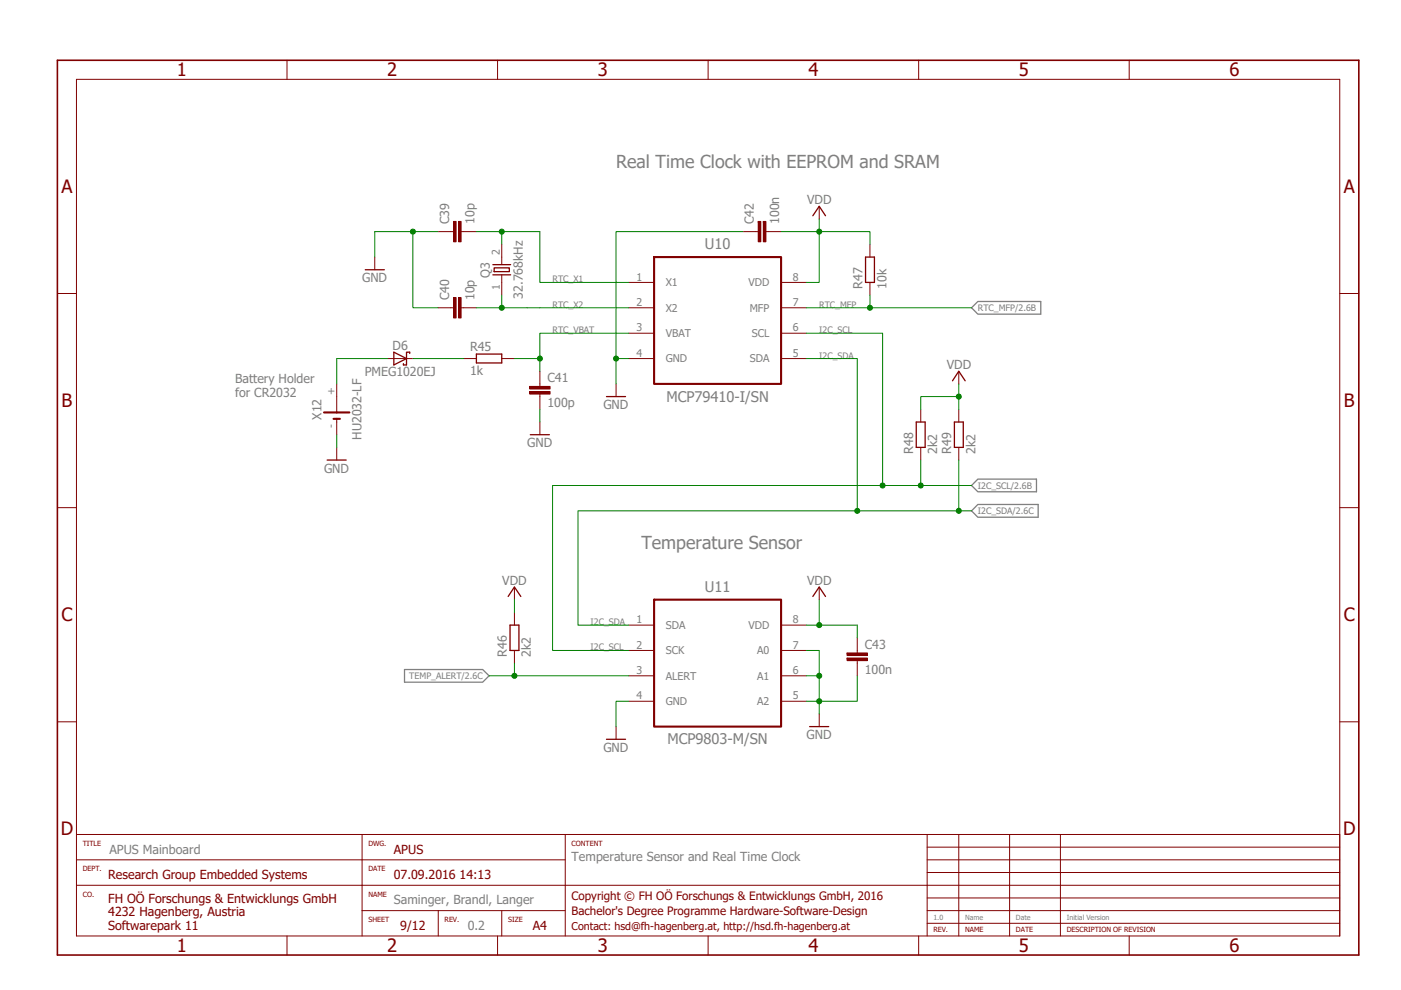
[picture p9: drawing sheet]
<svg xmlns="http://www.w3.org/2000/svg" width="297mm" height="210mm" viewBox="0 0 297 210" stroke-linecap="round" stroke-linejoin="round" font-family="sans-serif">
<path d="M11.6 12.5l276.8 190.6M288.4 12.5l-276.8 190.6" fill="none" stroke="#fff" stroke-width=".21"/>
<path d="M206 65.3l1.3-1.4h13.4v2.7h-13.4zM207.3 101.6h12.4v2.7h-12.4l-1.3-1.3zM207.3 107h12.8v2.7h-12.8l-1.3-1.3zM85.8 142h16.5l1.4 1.3-1.4 1.4h-16.5z" fill="none" stroke="#808080" stroke-width=".28"/>
<path d="M172.3 45.8l1.4-2 1.3 2M183.5 54.5h1.9v5.4h-1.9zM128.6 84.1h4M194.3 89.5h1.8v5.4h-1.8zM202.4 89.5h1.8v5.4h-1.8z" fill="none" stroke="#800000" stroke-width=".28"/>
<path d="M160.2 49.1h.6M162.4 49.1h.5M173.7 43.8v2.6M184.4 51.8v2.7M184.4 59.9v2.7M130.6 81.4v2.7M195.2 86.8v2.7M195.2 94.9v2.7M203.3 86.8v2.7M203.3 94.9v2.7" fill="none" stroke="#800000" stroke-width=".21"/>
<path d="M161.8 47h.6v4.3h-.6z" fill="#800000"/>
<path d="M161.8 47h.6v4.3h-.6zM161.8 47h.1" fill="none" stroke="#800000" stroke-width=".21"/>
<path d="M160.8 47h.5v4.3h-.5z" fill="#800000"/>
<path d="M95.6 49.1h.6M97.8 49.1h.5M157.5 49.1h2.7M160.8 47h.5v4.3h-.5zM160.8 47h.1M162.9 49.1h2.7" fill="none" stroke="#800000" stroke-width=".21"/>
<path d="M97.2 47h.6v4.3h-.6z" fill="#800000"/>
<path d="M97.2 47h.6v4.3h-.6zM97.2 47h.1" fill="none" stroke="#800000" stroke-width=".21"/>
<path d="M96.2 47h.5v4.3h-.5z" fill="#800000"/>
<path d="M92.9 49.1h2.7M96.2 47h.5v4.3h-.5zM96.2 47h.1M98.3 49.1h2.7M95.6 65.3h.6M97.8 65.3h.5" fill="none" stroke="#800000" stroke-width=".21"/>
<path d="M97.2 63.1h.6v4.3h-.6z" fill="#800000"/>
<path d="M97.2 63.1h.6v4.3h-.6zM97.2 63.1h.1" fill="none" stroke="#800000" stroke-width=".21"/>
<path d="M96.2 63.1h.5v4.3h-.5z" fill="#800000"/>
<g fill="none" stroke="#800000" stroke-width=".21">
<path d="M16.2 16.8h267.9v181.7h-267.9zM60.9 12.8v4M105.5 12.8v4M150.1 12.8v4M194.8 12.8v4M239.4 12.8v4M106.4 51.8v4.3M106.4 58.3v4.3M133.3 59.9h5.4M165.6 59.9h5.4M12.2 62.3h4M92.9 65.3h2.7"/>
<path d="M96.2 63.1h.5v4.3h-.5zM96.2 63.1h.1M98.3 65.3h2.7M133.3 65.3h5.4M133.3 70.7h5.4M133.3 76.1h5.4M165.6 65.3h5.4M165.6 70.7h5.4M165.6 76.1h5.4M203.3 78.7v2.7M284.1 62.3h4M12.2 107.7h4"/>
<path d="M284.1 107.7h4M109.1 124.5v2.7M109.1 129.9v2.7M109.1 138v2.7M133.3 132.6h5.4M133.3 138h5.4M165.6 132.6h5.4M165.6 138h5.4M173.7 124.5v2.7M181.8 138v.5M12.2 153.1h4M130.6 154.1v2.7"/>
<path d="M133.3 143.3h5.4M133.3 148.7h5.4M165.6 143.3h5.4M165.6 148.7h5.4M173.7 151.4v2.7M181.8 140.1v.6M284.1 153.1h4M16.2 177h180.4M76.8 177v21.5M119.8 177v21.5M196.6 179.7h87.5M203.3 177h80.8v21.5"/>
<path d="M203.3 177v21.5M203.3 177h-6.7v21.5M214.1 177v21.5M224.8 177v21.5M16.2 182.4h103.6M16.2 187.8h267.9M60.9 198.5v4.1M76.8 193.1h16.1M92.9 193.1h26.9M92.9 193.1v5.4M105.5 198.5v4.1M106.4 193.1v5.4"/>
<path d="M150.1 198.5v4.1M194.8 198.5v4.1M196.6 182.4h87.5M196.6 193.1h87.5M196.6 195.8h87.5M196.6 190.5h87.5M196.6 185.1h87.5M239.4 198.5v4.1"/>
</g>
<path d="M104.5 56.1h3.8M104.5 58.3h3.8M104.8 56.8h3.2v.8h-3.2zM201.9 80.8l1.4-2.1 1.3 2.1M107.7 126.5l1.4-2 1.3 2M108.1 132.6h1.9v5.4h-1.9zM172.3 126.5l1.4-2 1.3 2M128.6 156.8h4M171.7 154.1h4" fill="none" stroke="#800000" stroke-width=".28"/>
<path d="M138.7 54.5h26.9v26.9h-26.9zM138.7 127.2h26.9v26.9h-26.9z" fill="none" stroke="#800000" stroke-width=".44"/>
<path d="M12.2 12.8h275.9v189.8h-275.9z" fill="none" stroke="#800000" stroke-width=".34"/>
<path d="M179.6 139.6h4.3v.5h-4.3z" fill="#800000"/>
<path d="M179.6 139.6h4.3v.5h-4.3zM179.6 139.6h.1" fill="none" stroke="#800000" stroke-width=".21"/>
<path d="M179.6 138.5h4.3v.5h-4.3z" fill="#800000"/>
<path d="M114.5 81.4v.6M114.5 83.6v.5M179.6 138.5h4.3v.5h-4.3zM179.6 138.5h.1M181.8 135.3v2.7M181.8 140.7v2.6" fill="none" stroke="#800000" stroke-width=".21"/>
<path d="M112.3 83h4.3v.6h-4.3z" fill="#800000"/>
<path d="M112.3 83h4.3v.6h-4.3zM112.3 83h.1" fill="none" stroke="#800000" stroke-width=".21"/>
<path d="M112.3 82h4.3v.5h-4.3z" fill="#800000"/>
<path d="M79.5 54.5v2.7M82.2 76.1h5.3M98.3 76.1h2.7M106.4 76.1h2.7M114.5 78.7v2.7M71.4 81.4v6.1M71.4 88.8v3.4M71.4 94.9v2.7M112.3 82h4.3v.5h-4.3zM112.3 82h.1M114.5 84.1v2.7M114.5 89.5v2.7" fill="none" stroke="#800000" stroke-width=".21"/>
<path d="M77.4 57.2h4.1M83.5 74.7l2.7 1.4-2.7 1.3zM86.9 75v-.3h-.7v2.7h-.7v-.3M101 75.1h5.4v1.9h-5.4zM69.4 97.6h4M112.4 92.2h4.1" fill="none" stroke="#800000" stroke-width=".28"/>
<path d="M70.7 88.8h1.4M74.1 87.5h-5.4" fill="none" stroke="#800000" stroke-width=".44"/>
<path d="M133.3 76.1h-2.7v5.3" fill="none" stroke="#008000" stroke-width=".21"/>
<circle cx="130.6" cy="76.1" r=".53" fill="#008000"/>
<g fill="none" stroke="#008000" stroke-width=".21">
<path d="M157.5 49.1h-26.9v27M133.3 148.7h-2.7v5.4M171 148.7h2.7v2.7M171 143.3h2.7v5.4"/>
<circle cx="130.6" cy="76.1" r=".53"/>
</g>
<circle cx="173.7" cy="148.7" r=".53" fill="#008000"/>
<g fill="none" stroke="#008000" stroke-width=".21">
<path d="M171 138h2.7v5.3"/>
<circle cx="173.7" cy="148.7" r=".53"/>
</g>
<circle cx="173.7" cy="143.3" r=".53" fill="#008000"/>
<g fill="none" stroke="#008000" stroke-width=".21">
<path d="M87.5 49.1h-8v5.4M92.9 49.1h-5.4v16.2h5.4M181.8 143.3v5.4h-8.1"/>
<circle cx="173.7" cy="143.3" r=".53"/>
</g>
<circle cx="87.5" cy="49.1" r=".53" fill="#008000"/>
<g fill="none" stroke="#008000" stroke-width=".21">
<path d="M173.7 46.4v13.5h-2.7M173.7 49.1h10.7v2.7M71.4 92.2v2.7M114.5 86.8v2.7"/>
<circle cx="87.5" cy="49.1" r=".53"/>
</g>
<circle cx="173.7" cy="49.1" r=".53" fill="#008000"/>
<g fill="none" stroke="#008000" stroke-width=".21">
<path d="M165.6 49.1h8.1M203.3 84.1v2.7M203.3 81.4v2.7h-8.1v2.7"/>
<circle cx="173.7" cy="49.1" r=".53"/>
</g>
<circle cx="203.3" cy="84.1" r=".53" fill="#008000"/>
<g fill="none" stroke="#008000" stroke-width=".21">
<path d="M173.7 132.6h8.1M173.7 127.2v5.4h-2.7"/>
<circle cx="203.3" cy="84.1" r=".53"/>
</g>
<circle cx="173.7" cy="132.6" r=".53" fill="#008000"/>
<g fill="none" stroke="#008000" stroke-width=".21">
<path d="M184.4 62.6v2.7h-13.4M109.1 127.2v2.7M181.8 132.6v2.7"/>
<circle cx="173.7" cy="132.6" r=".53"/>
</g>
<circle cx="184.4" cy="65.3" r=".53" fill="#008000"/>
<g fill="none" stroke="#008000" stroke-width=".21">
<path d="M101 49.1h5.4M106.4 51.8v-2.7h8.1v10.8h18.8M184.4 65.3h21.6"/>
<circle cx="184.4" cy="65.3" r=".53"/>
</g>
<circle cx="106.4" cy="49.1" r=".53" fill="#008000"/>
<g fill="none" stroke="#008000" stroke-width=".21">
<path d="M101 65.3h5.4M106.4 62.6v2.7h26.9"/>
<circle cx="106.4" cy="49.1" r=".53"/>
</g>
<circle cx="106.4" cy="65.3" r=".53" fill="#008000"/>
<g fill="none" stroke="#008000" stroke-width=".21">
<path d="M171 70.7h16.1v32.3h18.9M195.2 97.6v5.4"/>
<circle cx="106.4" cy="65.3" r=".53"/>
</g>
<circle cx="195.2" cy="103" r=".53" fill="#008000"/>
<g fill="none" stroke="#008000" stroke-width=".21">
<path d="M187.1 103h-69.9v35h16.1"/>
<circle cx="195.2" cy="103" r=".53"/>
</g>
<circle cx="187.1" cy="103" r=".53" fill="#008000"/>
<g fill="none" stroke="#008000" stroke-width=".21">
<path d="M171 76.1h10.8v32.3h24.2M203.3 97.6v10.8"/>
<circle cx="187.1" cy="103" r=".53"/>
</g>
<circle cx="203.3" cy="108.4" r=".53" fill="#008000"/>
<g fill="none" stroke="#008000" stroke-width=".21">
<path d="M181.8 108.4h-59.3v24.2h10.8"/>
<circle cx="203.3" cy="108.4" r=".53"/>
</g>
<circle cx="181.8" cy="108.4" r=".53" fill="#008000"/>
<g fill="none" stroke="#008000" stroke-width=".21">
<path d="M103.7 143.3h29.6M109.1 140.7v2.6"/>
<circle cx="181.8" cy="108.4" r=".53"/>
</g>
<circle cx="109.1" cy="143.3" r=".53" fill="#008000"/>
<g fill="none" stroke="#008000" stroke-width=".21">
<path d="M114.5 76.1v2.6M133.3 70.7h-18.8v5.4h-5.4"/>
<circle cx="109.1" cy="143.3" r=".53"/>
</g>
<circle cx="114.5" cy="76.1" r=".53" fill="#008000"/>
<g fill="none" stroke="#008000" stroke-width=".21">
<path d="M82.2 76.1h-10.8v5.3M87.5 76.1h10.8"/>
<circle cx="114.5" cy="76.1" r=".53"/>
</g>
<g font-size="3.9" fill="#800000">
<text x="37.5" y="16.2">1</text>
<text x="82.1" y="16.2">2</text>
<text x="126.7" y="16.2">3</text>
<text x="171.4" y="16.2">4</text>
<text x="216" y="16.2">5</text>
<text x="260.7" y="16.2">6</text>
<text x="13" y="40.9">A</text>
<text x="284.9" y="40.9">A</text>
<text x="13" y="86.3">B</text>
<text x="284.9" y="86.3">B</text>
<text x="13" y="131.8">C</text>
<text x="284.9" y="131.8">C</text>
<text x="12.9" y="177.2">D</text>
<text x="284.8" y="177.2">D</text>
<text x="37.5" y="201.9">1</text>
<text x="82.1" y="201.9">2</text>
<text x="126.7" y="201.9">3</text>
<text x="171.4" y="201.9">4</text>
<text x="216" y="201.9">5</text>
<text x="260.7" y="201.9">6</text>
</g>
<g font-size="3.8" fill="#808080">
<text x="130.6" y="35.7">Real Time Clock with EEPROM and SRAM</text>
<text x="136" y="116.4">Temperature Sensor</text>
</g>
<g font-size="3.1" fill="#808080">
<text x="149.4" y="52.9">U10</text>
<text x="141.3" y="85.2">MCP79410-I/SN</text>
<text x="149.4" y="125.6">U11</text>
<text x="141.5" y="157.9">MCP9803-M/SN</text>
</g>
<g font-size="2.6" fill="#808080">
<text x="95.2" y="47.5" transform="rotate(-90 95.2 47.5)">C39</text>
<text x="100.6" y="47.5" transform="rotate(-90 100.6 47.5)">10p</text>
<text x="159.8" y="47.5" transform="rotate(-90 159.8 47.5)">C42</text>
<text x="165.2" y="47.5" transform="rotate(-90 165.2 47.5)">100n</text>
<text x="171.1" y="43.3">VDD</text>
<text x="76.8" y="59.9">GND</text>
<text x="103.8" y="58.9" transform="rotate(-90 103.8 58.9)">Q3</text>
<text x="95.2" y="63.7" transform="rotate(-90 95.2 63.7)">C40</text>
<text x="100.6" y="63.7" transform="rotate(-90 100.6 63.7)">10p</text>
<text x="110.8" y="63.4" transform="rotate(-90 110.8 63.4)">32.768kHz</text>
<text x="182.9" y="61.3" transform="rotate(-90 182.9 61.3)">R47</text>
<text x="188" y="61.3" transform="rotate(-90 188 61.3)">10k</text>
<text x="83.2" y="74.1">D6</text>
<text x="99.6" y="74.5">R45</text>
<text x="49.8" y="81.3">Battery Holder</text>
<text x="77.3" y="79.8">PMEG1020EJ</text>
<text x="99.6" y="79.5">1k</text>
<text x="116.1" y="81">C41</text>
<text x="200.7" y="78.3">VDD</text>
<text x="49.8" y="84.1">for CR2032</text>
<text x="68.2" y="89" transform="rotate(-90 68.2 89)">X12</text>
<text x="116.1" y="86.4">100p</text>
<text x="127.9" y="86.8">GND</text>
<text x="76.6" y="93.3" transform="rotate(-90 76.6 93.3)">HU2032-LF</text>
<text x="111.8" y="94.9">GND</text>
<text x="68.7" y="100.3">GND</text>
<text x="193.6" y="96.2" transform="rotate(-90 193.6 96.2)">R48</text>
<text x="198.7" y="96.2" transform="rotate(-90 198.7 96.2)">2k2</text>
<text x="201.7" y="96.2" transform="rotate(-90 201.7 96.2)">R49</text>
<text x="206.8" y="96.2" transform="rotate(-90 206.8 96.2)">2k2</text>
<text x="106.5" y="124.1">VDD</text>
<text x="171.1" y="124.1">VDD</text>
<text x="183.4" y="137.6">C43</text>
<text x="107.5" y="139.3" transform="rotate(-90 107.5 139.3)">R46</text>
<text x="112.6" y="139.3" transform="rotate(-90 112.6 139.3)">2k2</text>
<text x="183.4" y="142.9">100n</text>
<text x="127.9" y="159.5">GND</text>
<text x="171" y="156.8">GND</text>
<text x="23.2" y="181">APUS Mainboard</text>
<text x="121.2" y="182.6">Temperature Sensor and Real Time Clock</text>
<text x="83.5" y="191.8">Saminger, Brandl, Langer</text>
<text x="99.2" y="197.2">0.2</text>
</g>
<g font-size="2.6" fill="#800000">
<text x="83.5" y="181">APUS</text>
<text x="22.9" y="191.5">FH OÖ Forschungs &amp; Entwicklungs GmbH</text>
<text x="22.9" y="186.4">Research Group Embedded Systems</text>
<text x="83.5" y="186.4">07.09.2016 14:13</text>
<text x="22.9" y="194.4">4232 Hagenberg, Austria</text>
<text x="22.9" y="197.2">Softwarepark 11</text>
<text x="84.9" y="197.2">9/12</text>
<text x="113" y="197.2">A4</text>
</g>
<g font-size="2.5" fill="#800000">
<text x="121.2" y="190.9">Copyright © FH OÖ Forschungs &amp; Entwicklungs GmbH, 2016</text>
<text x="121.2" y="194.1">Bachelor's Degree Programme Hardware-Software-Design</text>
</g>
<g font-size="2.3" fill="#808080">
<text x="106" y="54.1" transform="rotate(-90 106 54.1)">2</text>
<text x="135" y="59.5">1</text>
<text x="168.1" y="59.5">8</text>
<text x="106" y="61.5" transform="rotate(-90 106 61.5)">1</text>
<text x="135" y="64.9">2</text>
<text x="141.2" y="60.7">X1</text>
<text x="158.7" y="60.7">VDD</text>
<text x="168.1" y="64.9">7</text>
<text x="135" y="70.3">3</text>
<text x="141.2" y="66.1">X2</text>
<text x="141.2" y="71.5">VBAT</text>
<text x="159" y="66.1">MFP</text>
<text x="159.4" y="71.5">SCL</text>
<text x="168.1" y="70.3">6</text>
<text x="135" y="75.7">4</text>
<text x="141.2" y="76.9">GND</text>
<text x="159" y="76.9">SDA</text>
<text x="168.1" y="75.7">5</text>
<text x="71" y="83.8" transform="rotate(-90 71 83.8)">+</text>
<text x="71" y="90.7" transform="rotate(-90 71 90.7)">-</text>
<text x="135" y="132.2">1</text>
<text x="135" y="137.6">2</text>
<text x="141.2" y="133.4">SDA</text>
<text x="158.7" y="133.4">VDD</text>
<text x="168.1" y="132.2">8</text>
<text x="168.1" y="137.6">7</text>
<text x="135" y="143">3</text>
<text x="141.2" y="138.8">SCK</text>
<text x="160.5" y="138.8">A0</text>
<text x="168.1" y="143">6</text>
<text x="135" y="148.4">4</text>
<text x="141.2" y="144.1">ALERT</text>
<text x="141.2" y="149.5">GND</text>
<text x="160.5" y="144.1">A1</text>
<text x="160.5" y="149.5">A2</text>
<text x="168.1" y="148.4">5</text>
</g>
<text font-size="2.3" fill="#800000" x="121.2" y="197.2">Contact: hsd@fh-hagenberg.at, http://hsd.fh-hagenberg.at</text>
<g font-size="1.9" fill="#808080">
<text x="117.2" y="59.9">RTC_X1</text>
<text x="117.2" y="65.3">RTC_X2</text>
<text x="173.7" y="65.3">RTC_MFP</text>
<text x="207.3" y="66">RTC_MFP/2.6B</text>
<text x="117.2" y="70.7">RTC_VBAT</text>
<text x="173.7" y="70.7">I2C_SCL</text>
<text x="173.7" y="76.1">I2C_SDA</text>
<text x="207.3" y="103.7">I2C_SCL/2.6B</text>
<text x="207.3" y="109">I2C_SDA/2.6C</text>
<text x="125.2" y="138">I2C_SCL</text>
<text x="125.2" y="132.6">I2C_SDA</text>
<text x="86.8" y="144">TEMP_ALERT/2.6C</text>
</g>
<g font-size="1.5" fill="#800000">
<text x="17.5" y="179.4">TITLE</text>
<text x="78.1" y="179.4">DWG.</text>
<text x="121.2" y="179.4">CONTENT</text>
<text x="17.5" y="184.8">DEPT.</text>
<text x="78.1" y="184.8">DATE</text>
<text x="17.5" y="190.2">CO.</text>
<text x="78.1" y="190.2">NAME</text>
<text x="78.1" y="195.6">SHEET</text>
<text x="94.3" y="195.6">REV.</text>
<text x="107.7" y="195.6">SIZE</text>
<text x="197.9" y="197.7">REV.</text>
<text x="204.6" y="197.7">NAME</text>
<text x="215.4" y="197.7">DATE</text>
<text x="226.2" y="197.7">DESCRIPTION OF REVISION</text>
</g>
<g font-size="1.5" fill="#808080">
<text x="197.9" y="195">1.0</text>
<text x="204.6" y="195">Name</text>
<text x="215.4" y="195">Date</text>
<text x="226.2" y="195">Initial Version</text>
</g>
</svg>
